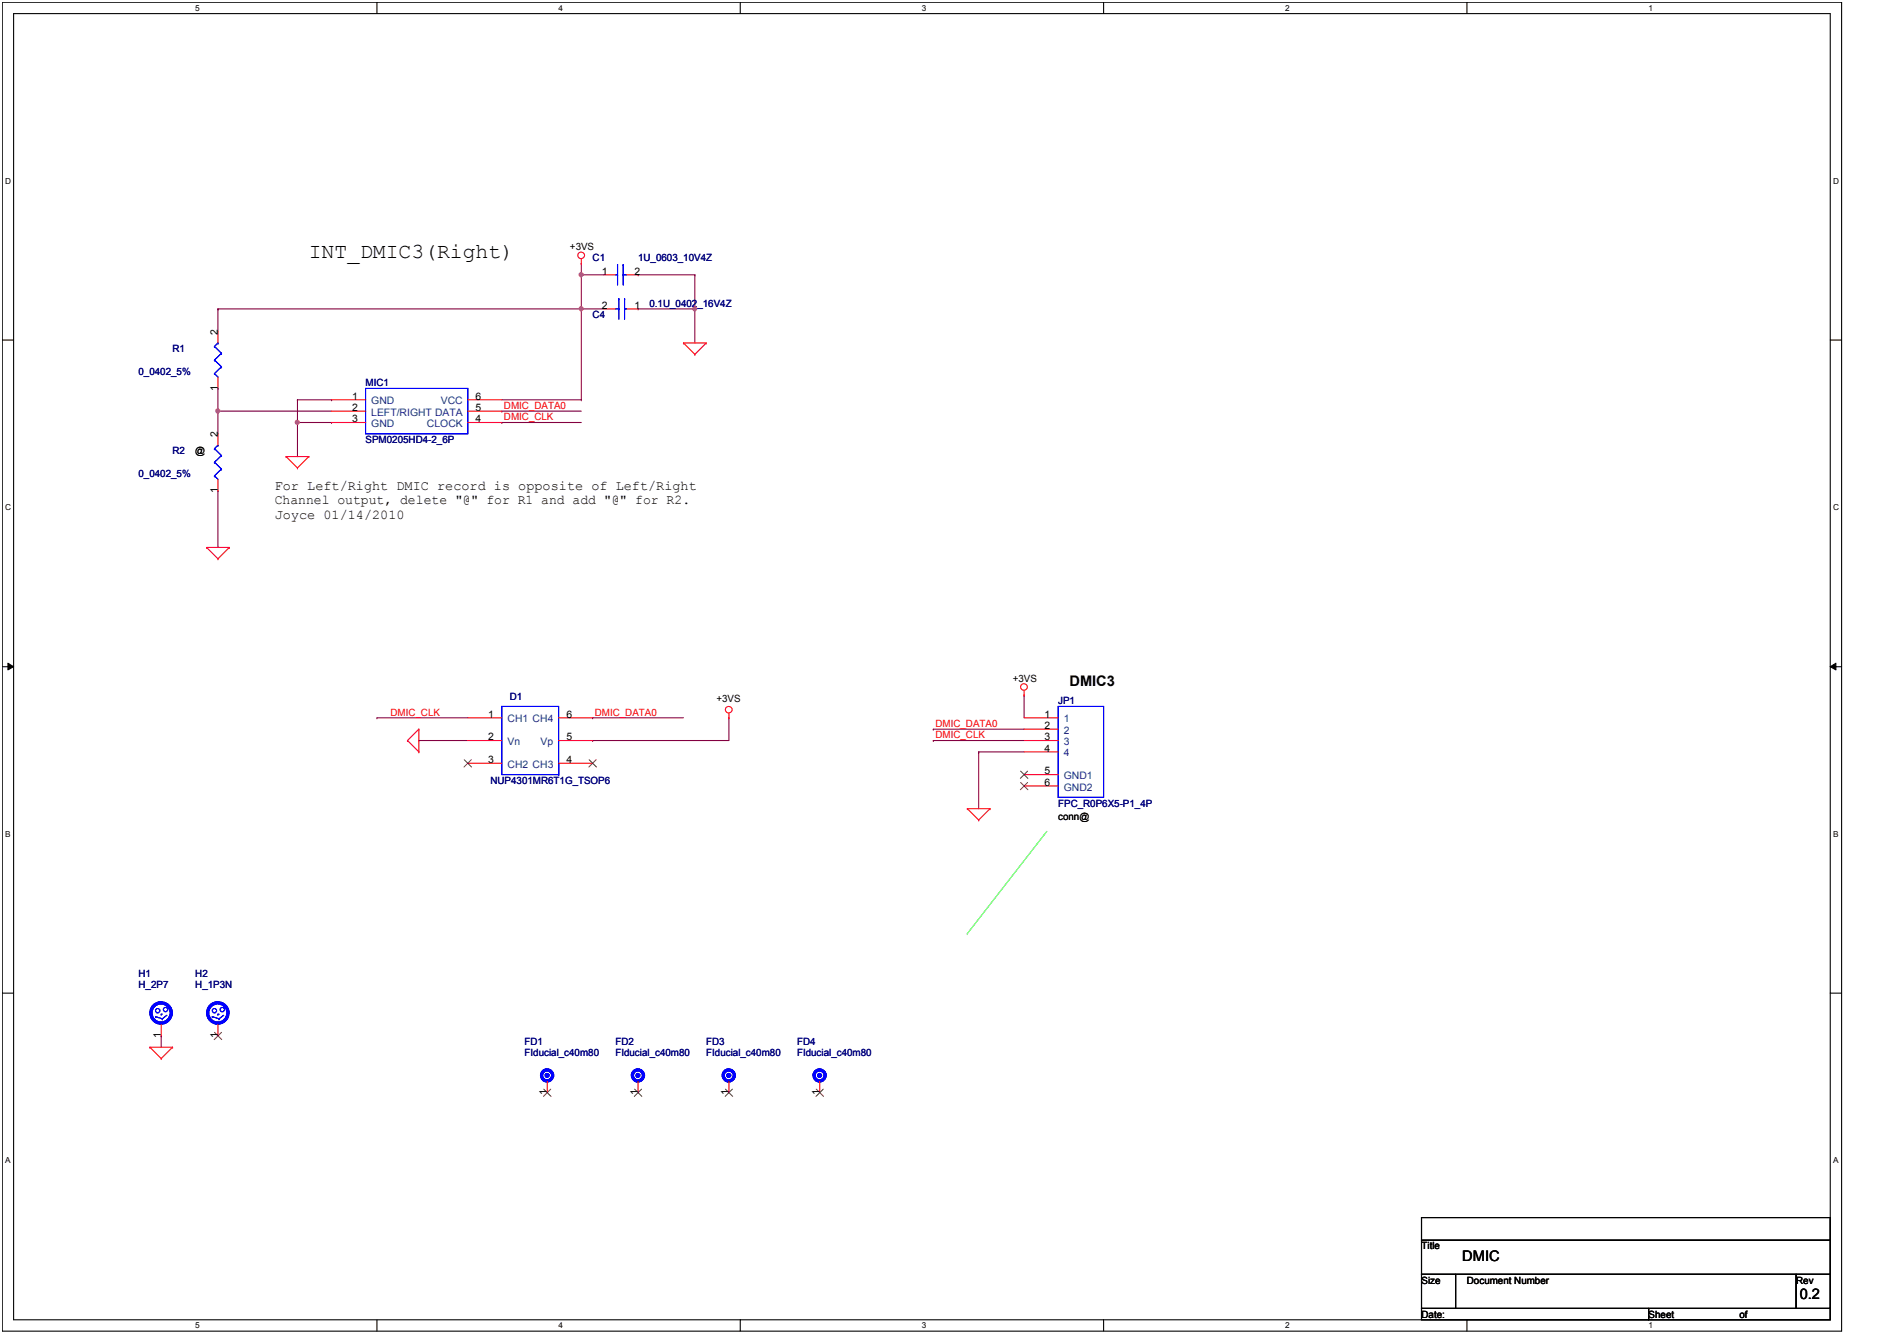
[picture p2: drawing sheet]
<svg xmlns="http://www.w3.org/2000/svg" width="297mm" height="210mm" viewBox="0 0 297 210" stroke-linecap="round" stroke-linejoin="round" font-family="sans-serif">
<path d="M.4 .4h288v208h-288zM2.1 2.1h284.5v204.5h-284.5z" fill="none" stroke="#000" stroke-width=".17"/>
<g fill="#fff">
<path d="M30.6 .5h.7v1.4h-.7z"/>
<path d="M30.6 206.8h.7v1.3h-.7z"/>
</g>
<path d="M59 .4v1.7M59 206.6v1.8" fill="none" stroke="#000" stroke-width=".17"/>
<g fill="#fff">
<path d="M87.5 .5h.6v1.4h-.6z"/>
<path d="M87.5 206.8h.6v1.3h-.6z"/>
</g>
<path d="M115.9 .4v1.7M115.9 206.6v1.8" fill="none" stroke="#000" stroke-width=".17"/>
<g fill="#fff">
<path d="M144.4 .5h.6v1.4h-.6z"/>
<path d="M144.4 206.8h.6v1.3h-.6z"/>
</g>
<path d="M172.8 .4v1.7M172.8 206.6v1.8" fill="none" stroke="#000" stroke-width=".17"/>
<g fill="#fff">
<path d="M201.3 .5h.6v1.4h-.6z"/>
<path d="M201.3 206.8h.6v1.3h-.6z"/>
</g>
<path d="M229.7 .4v1.7M229.7 206.6v1.8" fill="none" stroke="#000" stroke-width=".17"/>
<g fill="#fff">
<path d="M258.1 .5h.7v1.4h-.7z"/>
<path d="M258.1 206.8h.7v1.3h-.7z"/>
<path d="M.8 27.7h.9v1.4h-.9z"/>
<path d="M287.1 27.7h.8v1.4h-.8z"/>
<path d="M.8 78.7h.9v1.4h-.9z"/>
<path d="M287.1 78.7h.8v1.4h-.8z"/>
</g>
<path d="M.4 53.2h1.7M286.6 53.2h1.8" fill="none" stroke="#000" stroke-width=".17"/>
<g fill="#fff">
<path d="M.8 129.9h.8v1.4h-.8z"/>
<path d="M287.1 129.9h.8v1.4h-.8z"/>
</g>
<path d="M.4 104.4h1.7M286.6 104.4h1.8" fill="none" stroke="#000" stroke-width=".17"/>
<path d="M1.2 103.8l.9 .6-.9 .5zM286.6 104.4l.9-.6v1.1z" fill="#000"/>
<path d="M1.2 103.8l.9 .6-.9 .5zM286.6 104.4l.9-.6v1.1z" fill="none" stroke="#000" stroke-width=".16"/>
<g fill="#fff">
<path d="M.8 181h.8v1.4h-.8z"/>
<path d="M287.1 181h.8v1.4h-.8z"/>
</g>
<path d="M.4 155.4h1.7M286.6 155.4h1.8" fill="none" stroke="#000" stroke-width=".17"/>
<path d="M46.6 66.1h.1M46.6 66.1v5.4M146.1 114.1h.1M146.1 115.9h.1M146.1 114.1h14.3M146.1 115.9h14.3M153.2 117.7h.1M153.2 117.7v8.9M153.2 117.7h7.2M160.4 108.8h.1M160.4 108.8v3.6" fill="none" stroke="#800040" stroke-width=".17"/>
<circle cx="46.6" cy="66.1" r=".32" fill="#f0f"/>
<circle cx="46.6" cy="66.1" r=".32" fill="none" stroke="#f0f" stroke-width=".17"/>
<path d="M91 48.4h.1M91 48.4v14.2M78.6 64.4h.1M78.6 66.1h.1M78.6 64.4h12.4M78.6 66.1h12.4M78.6 62.6h12.4M91 62.6h.1" fill="none" stroke="#800040" stroke-width=".17"/>
<circle cx="91" cy="48.3" r=".32" fill="#f0f"/>
<circle cx="91" cy="48.3" r=".32" fill="none" stroke="#f0f" stroke-width=".17"/>
<path d="M99.9 48.4h.1M108.8 43h.1M108.8 43v5.4h-8.9" fill="none" stroke="#800040" stroke-width=".17"/>
<circle cx="108.8" cy="48.3" r=".32" fill="#f0f"/>
<circle cx="108.8" cy="48.3" r=".32" fill="none" stroke="#f0f" stroke-width=".17"/>
<path d="M91 43h.1M91 43v5.4M99.9 43h.1M99.9 43h8.9" fill="none" stroke="#800040" stroke-width=".17"/>
<circle cx="91" cy="43" r=".32" fill="#f0f"/>
<circle cx="91" cy="43" r=".32" fill="none" stroke="#f0f" stroke-width=".17"/>
<g fill="none" stroke="#800040" stroke-width=".17">
<path d="M91 48.4h.1M91 43h.1M91 41.2h.1M91 48.4h3.6M91 43h3.6M91 41.2v1.8M108.8 48.4h.1M108.8 48.4v5.3M34.1 64.4h.1M34.1 64.4h17.8M46.6 62.6h.1M46.6 62.6v3.5h5.3"/>
<path d="M46.6 62.6h5.3M51.9 66.1h.1M51.9 62.6h.1M59 112.4h.1M59 112.4h14.2M65.6 115.9h.1M65.6 115.9h7.6M92.8 115.9h.1M92.8 112.4h.1M92.8 112.4h14.2M114.1 112.4h.1M114.1 112.4v3.5h-21.3"/>
<path d="M25.2 162.1h.1M25.2 162.1v1.8"/>
</g>
<circle cx="34.1" cy="64.3" r=".32" fill="#f0f"/>
<circle cx="34.1" cy="64.3" r=".32" fill="none" stroke="#f0f" stroke-width=".17"/>
<path d="M34.1 48.4h.1M34.1 48.4h56.9M34.1 48.4v3.5M34.1 60.8h.1M34.1 64.4h.1M34.1 76.8h.1M34.1 60.8v7.1M34.1 76.8v8.9" fill="none" stroke="#800040" stroke-width=".17"/>
<g fill="none" stroke="#f00" stroke-width=".17">
<path d="M91 41.2h.1M91 40.5v.7M107 53.7h.1M107 53.7h3.6M107 53.7l1.8 1.8M108.8 55.5h.1M110.6 53.7h.1M110.6 53.7l-1.8 1.8M44.8 71.5h.1M44.8 71.5h3.6M44.8 71.5l1.8 1.7M46.6 73.2h.1"/>
<path d="M48.4 71.5h.1M48.4 71.5l-1.8 1.7M32.4 85.7h.1M32.4 85.7h3.5M32.4 85.7l1.7 1.8M34.1 87.5h.1M35.9 85.7h.1M35.9 85.7l-1.8 1.8M63.8 115.9h.1M63.8 115.9l1.8 1.8M65.6 117.7h.1M65.6 114.1h.1"/>
<path d="M65.6 114.1v3.6M65.6 114.1l-1.8 1.8M114.1 112.4h.1M114.1 111.6v.8M160.4 108.8h.1M160.4 108.1v.7M151.5 126.6h.1M151.5 126.6h3.5M151.5 126.6l1.7 1.8M153.2 128.4h.1M155 126.6h.1M155 126.6l-1.8 1.8"/>
<path d="M23.5 163.9h.1M23.5 163.9h3.5M23.5 163.9l1.7 1.8M25.2 165.7h.1M27 163.9h.1M27 163.9l-1.8 1.8"/>
<circle cx="91" cy="40" r=".52"/>
<circle cx="114.1" cy="111.1" r=".52"/>
<circle cx="160.3" cy="107.5" r=".52"/>
</g>
<path d="M222.6 190.6h64v3.5h-64zM222.6 194.1h64v5.4h-64zM222.6 199.5h5.3v5.3h-5.3zM227.9 199.5h53.4v5.3h-53.4zM281.3 199.5h5.3v5.3h-5.3zM222.6 204.8h35.5v1.8h-35.5zM258.1 204.8h28.5v1.8h-28.5z" fill="none" stroke="#000" stroke-width=".17"/>
<path d="M163.9 130.1l-12.4 16M151.5 146.1h.1" fill="none" stroke="#0f0" stroke-width=".17"/>
<circle cx="114.1" cy="168.3" r=".87" fill="none" stroke="#00f" stroke-width=".51"/>
<circle cx="114.1" cy="168.3" r=".32" fill="#00f"/>
<circle cx="114.1" cy="168.3" r=".32" fill="none" stroke="#00f" stroke-width=".17"/>
<circle cx="114.1" cy="168.3" r=".87" fill="none" stroke="#00f" stroke-width=".51"/>
<circle cx="114.1" cy="168.3" r=".32" fill="#00f"/>
<g fill="none" stroke="#00f" stroke-width=".17">
<path d="M96.4 43h.3M96.7 43h.1M96.7 41.4h.1M96.7 41.4v3.2M97.6 41.4h.1M97.6 43h.1M97.6 43h.5M97.6 41.4v3.2M78.6 110.6h8.9v10.6h-8.9zM87.5 119.5v1.7M87.5 121.2h.1M24.4 159.1h.1"/>
<path d="M24.4 159.1l1 .4M25.2 158.8h.1M25.2 158.8h.2M25.4 159.5h.1M26.1 158.9l-.7 .6"/>
<circle cx="24.7" cy="158.2" r=".34"/>
<circle cx="25.2" cy="158.6" r="1.6"/>
<circle cx="25.2" cy="158.6" r="1.43"/>
<circle cx="25.2" cy="158.6" r="1.76"/>
<circle cx="25.9" cy="158" r=".34"/>
<circle cx="114.1" cy="168.3" r=".32"/>
</g>
<path d="M94.6 43h1.8M98.1 43h1.8M73.2 112.4h5.4M73.2 115.9h5.4M73.2 119.5h5.4M87.5 112.4h5.3M87.5 115.9h5.3M87.5 119.5h5.3M25.2 160.4v1.7M114.1 169.2v1.8" fill="none" stroke="#f00" stroke-width=".17"/>
<path d="M72.7 118.9l1.1 1.2M73.8 118.9l-1.1 1.2M92.3 118.9l1.1 1.2M93.4 118.9l-1.2 1.2M113.6 170.5l1.1 1.1M114.7 170.5l-1.2 1.1" fill="none" stroke="#804000" stroke-width=".16"/>
<circle cx="128.3" cy="168.3" r=".87" fill="none" stroke="#00f" stroke-width=".51"/>
<circle cx="128.3" cy="168.3" r=".32" fill="#00f"/>
<circle cx="128.3" cy="168.3" r=".32" fill="none" stroke="#00f" stroke-width=".17"/>
<circle cx="128.3" cy="168.3" r=".87" fill="none" stroke="#00f" stroke-width=".51"/>
<circle cx="128.3" cy="168.3" r=".32" fill="#00f"/>
<g fill="none" stroke="#00f" stroke-width=".17">
<path d="M33.6 58.5h.1M33.6 56.4h.1M33.6 54.2h.1M33.6 58.5l.5 .5M33.6 56.4l1.1 1M33.6 54.2l1.1 1.1M34.1 53.7h.1M34.1 53.7l-.5 .5M34.7 57.4h.1M34.7 55.3h.1M34.7 57.4l-1.1 1.1M34.7 55.3l-1.1 1.1"/>
<circle cx="128.3" cy="168.3" r=".32"/>
</g>
<path d="M34.1 51.9v1.8M34.1 59v1.8M128.4 169.2v1.8" fill="none" stroke="#f00" stroke-width=".17"/>
<path d="M127.8 170.5l1.2 1.1M128.9 170.5l-1.1 1.1" fill="none" stroke="#804000" stroke-width=".16"/>
<circle cx="85.7" cy="168.3" r=".87" fill="none" stroke="#00f" stroke-width=".51"/>
<circle cx="85.7" cy="168.3" r=".32" fill="#00f"/>
<circle cx="85.7" cy="168.3" r=".32" fill="none" stroke="#00f" stroke-width=".17"/>
<circle cx="85.7" cy="168.3" r=".87" fill="none" stroke="#00f" stroke-width=".51"/>
<circle cx="85.7" cy="168.3" r=".32" fill="#00f"/>
<g fill="none" stroke="#00f" stroke-width=".17">
<path d="M33.6 74.5h.1M33.6 72.4h.1M33.6 70.2h.1M33.6 74.5l.5 .5M33.6 72.4l1.1 1M33.6 70.2l1.1 1.1M34.1 69.7h.1M34.1 69.7l-.5 .5M34.7 73.4h.1M34.7 71.3h.1M34.7 73.4l-1.1 1.1M34.7 71.3l-1.1 1.1"/>
<path d="M57.2 60.8h16v7.1h-16zM165.7 110.6h7.1v14.2h-7.1zM33.2 159.1h.1M33.2 159.1l1.1 .4M34.1 158.8h.1M34.1 158.8h.2M34.3 159.5h.1M35 158.9l-.7 .6"/>
<circle cx="33.6" cy="158.2" r=".34"/>
<circle cx="34.1" cy="158.6" r="1.6"/>
<circle cx="34.1" cy="158.6" r="1.43"/>
<circle cx="34.1" cy="158.6" r="1.76"/>
<circle cx="34.8" cy="158" r=".34"/>
<circle cx="85.7" cy="168.3" r=".32"/>
</g>
<g fill="none" stroke="#f00" stroke-width=".17">
<path d="M34.1 67.9v1.8M34.1 75v1.8M51.9 64.4h5.3M51.9 66.1h5.3M51.9 62.6h5.3M73.2 64.4h5.4M73.2 66.1h5.4M73.2 62.6h5.4M160.4 112.4h5.3M160.4 114.1h5.3M160.4 115.9h5.3M160.4 117.7h5.3"/>
<path d="M160.4 121.2h5.3M160.4 123h5.3M34.1 160.4v1.7M85.7 169.2v1.8"/>
</g>
<path d="M159.8 120.7l1.2 1.1M159.8 122.5l1.2 1.1M160.9 120.7l-1.1 1.1M160.9 122.5l-1.1 1.1M33.6 161.6l1.1 1.1M34.7 161.6l-1.2 1.1M85.1 170.5l1.2 1.1M86.2 170.5l-1.1 1.1" fill="none" stroke="#804000" stroke-width=".16"/>
<circle cx="99.9" cy="168.3" r=".87" fill="none" stroke="#00f" stroke-width=".51"/>
<circle cx="99.9" cy="168.3" r=".32" fill="#00f"/>
<circle cx="99.9" cy="168.3" r=".32" fill="none" stroke="#00f" stroke-width=".17"/>
<circle cx="99.9" cy="168.3" r=".87" fill="none" stroke="#00f" stroke-width=".51"/>
<circle cx="99.9" cy="168.3" r=".32" fill="#00f"/>
<g fill="none" stroke="#00f" stroke-width=".17">
<path d="M96.4 48.4h.5M96.9 46.7h.1M96.9 48.4h.1M96.9 46.7v3.3M97.8 48.4h.1M97.8 46.7h.1M97.8 48.4h.3M97.8 46.7v3.3"/>
<circle cx="99.9" cy="168.3" r=".32"/>
</g>
<path d="M94.6 48.4h1.8M98.1 48.4h1.8M99.9 169.2v1.8" fill="none" stroke="#f00" stroke-width=".17"/>
<path d="M99.4 170.5l1.1 1.1M100.5 170.5l-1.2 1.1" fill="none" stroke="#804000" stroke-width=".16"/>
<circle cx="46.6" cy="66.1" r=".32" fill="#f0f"/>
<circle cx="46.6" cy="66.1" r=".32" fill="none" stroke="#f0f" stroke-width=".17"/>
<circle cx="91" cy="48.3" r=".32" fill="#f0f"/>
<circle cx="91" cy="48.3" r=".32" fill="none" stroke="#f0f" stroke-width=".17"/>
<circle cx="108.8" cy="48.3" r=".32" fill="#f0f"/>
<circle cx="108.8" cy="48.3" r=".32" fill="none" stroke="#f0f" stroke-width=".17"/>
<circle cx="91" cy="43" r=".32" fill="#f0f"/>
<circle cx="91" cy="43" r=".32" fill="none" stroke="#f0f" stroke-width=".17"/>
<circle cx="34.1" cy="64.3" r=".32" fill="#f0f"/>
<circle cx="34.1" cy="64.3" r=".32" fill="none" stroke="#f0f" stroke-width=".17"/>
<text font-size="3.3" x="48.4" y="40.4">INT_DMIC3(Right)</text>
<g font-size="2.3">
<text x="167.5" y="107.4">DMIC3</text>
<text x="229" y="197.4">DMIC</text>
<text x="281.8" y="203.3">0.2</text>
</g>
<g font-size="2.1">
<text x="43" y="76.7">For Left/Right DMIC record is opposite of Left/Right</text>
<text x="43" y="78.9">Channel output, delete &quot;@&quot; for R1 and add &quot;@&quot; for R2.</text>
<text x="43" y="81.2">Joyce 01/14/2010</text>
</g>
<g font-size="1.6">
<text x="89.2" y="39.1">+3VS</text>
<text x="94.2" y="43">1</text>
<text x="99.4" y="43">2</text>
<text x="34.1" y="52.5" transform="rotate(-90 34.1 52.5)">2</text>
<text x="94.2" y="48.3">2</text>
<text x="99.4" y="48.3">1</text>
<text x="34.1" y="61.1" transform="rotate(-90 34.1 61.1)">1</text>
<text x="55.1" y="64.3">2</text>
<text x="55.1" y="62.5">1</text>
<text x="74.5" y="62.5">6</text>
<text x="74.5" y="64.3">5</text>
<text x="30.6" y="71.1">@</text>
<text x="34.1" y="68.5" transform="rotate(-90 34.1 68.5)">2</text>
<text x="55.1" y="66.1">3</text>
<text x="74.5" y="66.1">4</text>
<text x="34.1" y="77.1" transform="rotate(-90 34.1 77.1)">1</text>
<text x="158.6" y="106.7">+3VS</text>
<text x="76.5" y="112.3">1</text>
<text x="88.7" y="112.3">6</text>
<text x="112.2" y="109.9">+3VS</text>
<text x="163.6" y="112.3">1</text>
<text x="76.5" y="115.9">2</text>
<text x="76.5" y="119.4">3</text>
<text x="88.7" y="119.4">4</text>
<text x="88.7" y="115.9">5</text>
<text x="163.6" y="114.1">2</text>
<text x="163.6" y="115.9">3</text>
<text x="163.6" y="117.6">4</text>
<text x="163.6" y="121.2">5</text>
<text x="163.6" y="123">6</text>
<text x="165.7" y="128.4">conn@</text>
<text x="25.2" y="162.5" transform="rotate(-90 25.2 162.5)">1</text>
<text x="34.1" y="162.5" transform="rotate(-90 34.1 162.5)">1</text>
<text x="85.6" y="171.4" transform="rotate(-90 85.6 171.4)">1</text>
<text x="99.9" y="171.4" transform="rotate(-90 99.9 171.4)">1</text>
<text x="114.1" y="171.4" transform="rotate(-90 114.1 171.4)">1</text>
<text x="128.3" y="171.4" transform="rotate(-90 128.3 171.4)">1</text>
<text x="222.6" y="195.6">Title</text>
<text x="222.6" y="200.9">Size</text>
<text x="229.7" y="200.9">Document Number</text>
<text x="281.3" y="200.9">Rev</text>
<text x="222.6" y="206.2">Date:</text>
<text x="258.1" y="206.2">Sheet</text>
<text x="272.4" y="206.2">of</text>
</g>
<g font-size="1.6" fill="#000080">
<text x="92.8" y="40.9">C1</text>
<text x="99.9" y="40.9">1U_0603_10V4Z</text>
<text x="92.8" y="49.8">C4</text>
<text x="101.7" y="48">0.1U_0402_16V4Z</text>
<text x="21.7" y="58.7">0_0402_5%</text>
<text x="27" y="55.1">R1</text>
<text x="57.2" y="60.5">MIC1</text>
<text x="27" y="71.1">R2</text>
<text x="57.2" y="69.4">SPM0205HD4-2_6P</text>
<text x="21.7" y="74.7">0_0402_5%</text>
<text x="79.8" y="109.5">D1</text>
<text x="165.7" y="110.2">JP1</text>
<text x="76.8" y="122.7">NUP4301MR6T1G_TSOP6</text>
<text x="165.7" y="126.2">FPC_R0P6X5-P1_4P</text>
<text x="21.7" y="152.9">H1</text>
<text x="21.7" y="154.7">H_2P7</text>
<text x="30.6" y="152.9">H2</text>
<text x="30.6" y="154.7">H_1P3N</text>
<text x="82.1" y="163.6">FD1</text>
<text x="82.1" y="165.4">FIducial_c40m80</text>
<text x="96.4" y="163.6">FD2</text>
<text x="96.4" y="165.4">FIducial_c40m80</text>
<text x="110.6" y="163.6">FD3</text>
<text x="110.6" y="165.4">FIducial_c40m80</text>
<text x="124.8" y="163.6">FD4</text>
<text x="124.8" y="165.4">FIducial_c40m80</text>
</g>
<g font-size="1.6" fill="#004080">
<text x="58.1" y="65.1">LEFT/RIGHT DATA</text>
<text x="58.1" y="63.3">GND</text>
<text x="69" y="63.3">VCC</text>
<text x="58.1" y="66.9">GND</text>
<text x="66.9" y="66.9">CLOCK</text>
<text x="79.5" y="113.1">CH1 CH4</text>
<text x="166.6" y="113.1">1</text>
<text x="79.5" y="116.6">Vn</text>
<text x="84.6" y="116.6">Vp</text>
<text x="166.6" y="114.9">2</text>
<text x="166.6" y="116.6">3</text>
<text x="166.6" y="118.4">4</text>
<text x="79.5" y="120.2">CH2 CH3</text>
<text x="166.6" y="122">GND1</text>
<text x="166.6" y="123.7">GND2</text>
</g>
<g font-size="1.6" fill="#f00">
<text x="78.9" y="64">DMIC_DATA0</text>
<text x="78.9" y="65.8">DMIC_CLK</text>
<text x="61.1" y="112">DMIC_CLK</text>
<text x="93.1" y="112">DMIC_DATA0</text>
<text x="146.5" y="113.8">DMIC_DATA0</text>
<text x="146.5" y="115.6">DMIC_CLK</text>
</g>
<g font-size="1.3">
<text x="30.6" y="1.7">5</text>
<text x="87.5" y="1.7">4</text>
<text x="144.4" y="1.7">3</text>
<text x="201.3" y="1.7">2</text>
<text x="258.1" y="1.7">1</text>
<text x=".8" y="28.8">D</text>
<text x="287.1" y="28.8">D</text>
<text x=".8" y="79.9">C</text>
<text x="287.1" y="79.9">C</text>
<text x=".8" y="131">B</text>
<text x="287.1" y="131">B</text>
<text x=".8" y="182.1">A</text>
<text x="287.1" y="182.1">A</text>
<text x="30.6" y="207.9">5</text>
<text x="87.5" y="207.9">4</text>
<text x="144.4" y="207.9">3</text>
<text x="201.3" y="207.9">2</text>
<text x="258.1" y="207.9">1</text>
</g>
</svg>
